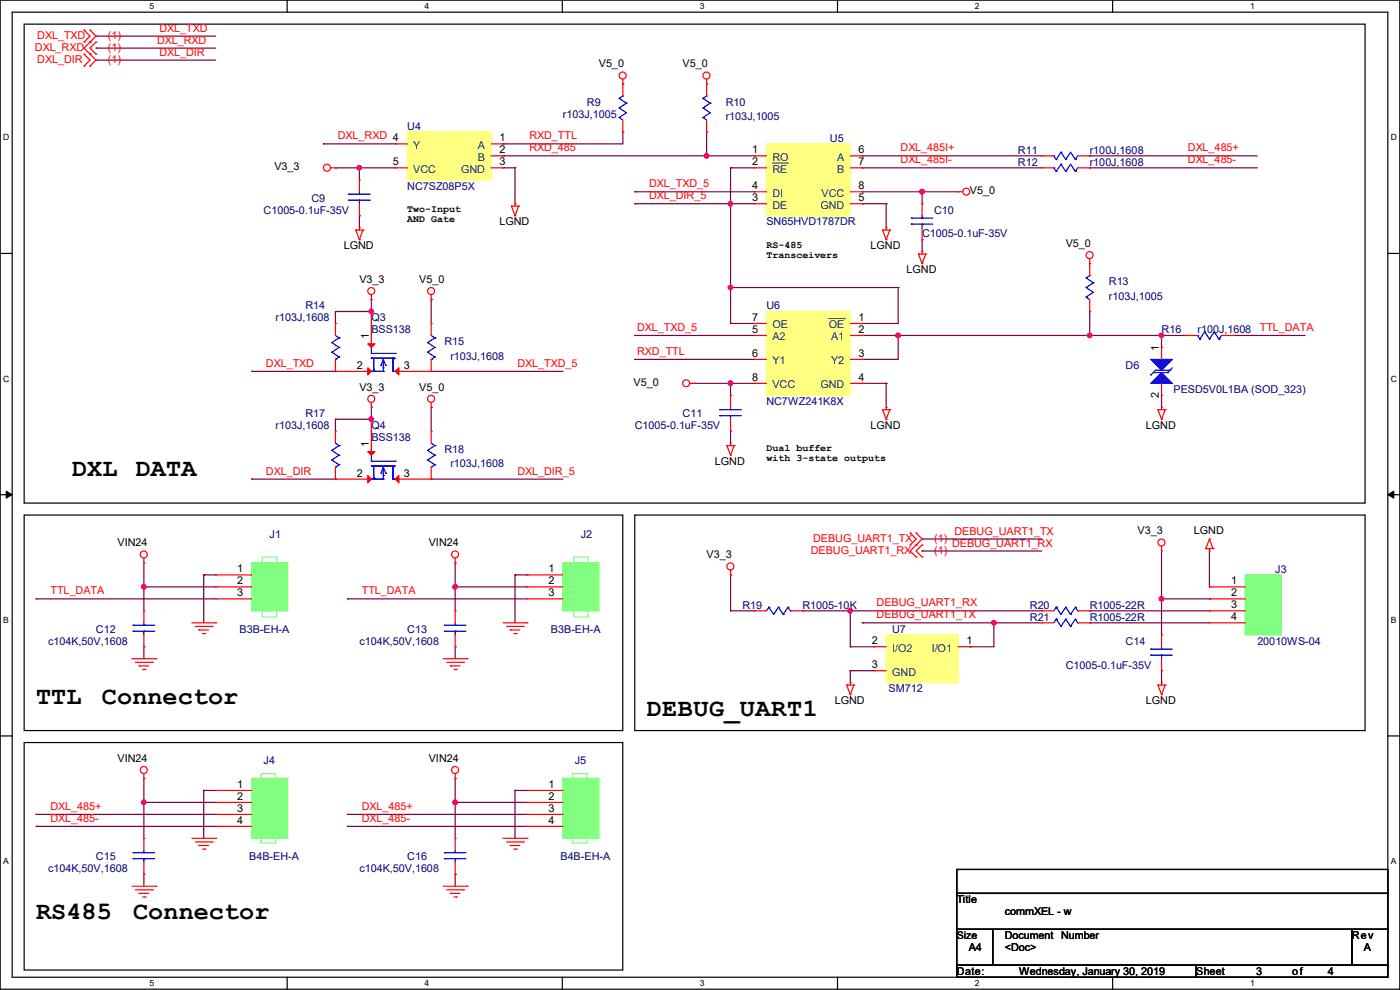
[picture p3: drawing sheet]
<svg xmlns="http://www.w3.org/2000/svg" width="297mm" height="210mm" viewBox="0 0 297 210" stroke-linecap="round" stroke-linejoin="round" font-family="sans-serif">
<path d="M0 0h297v209.8h-297zM2.6 2.6h291.8v204.7h-291.8z" fill="none" stroke="#000" stroke-width=".25"/>
<g fill="#fff">
<path d="M31.7 .3h1v2h-1z"/>
<path d="M31.7 207.6h1v1.9h-1z"/>
</g>
<path d="M60.9 0v2.6M60.9 207.3v2.5" fill="none" stroke="#000" stroke-width=".25"/>
<g fill="#fff">
<path d="M90.1 .3h1v2h-1z"/>
<path d="M90.1 207.6h1v1.9h-1z"/>
</g>
<path d="M119.3 0v2.6M119.3 207.3v2.5" fill="none" stroke="#000" stroke-width=".25"/>
<g fill="#fff">
<path d="M148.5 .3h.9v2h-.9z"/>
<path d="M148.5 207.6h.9v1.9h-.9z"/>
</g>
<path d="M177.7 0v2.6M177.7 207.3v2.5" fill="none" stroke="#000" stroke-width=".25"/>
<g fill="#fff">
<path d="M206.8 .3h1v2h-1z"/>
<path d="M206.8 207.6h1v1.9h-1z"/>
</g>
<path d="M236.1 0v2.6M236.1 207.3v2.5" fill="none" stroke="#000" stroke-width=".25"/>
<g fill="#fff">
<path d="M265.2 .3h1v2h-1z"/>
<path d="M265.2 207.6h1v1.9h-1z"/>
<path d="M.7 28.2h1.2v1.9h-1.2z"/>
<path d="M295.1 28.2h1.2v1.9h-1.2z"/>
<path d="M.7 79.3h1.2v2h-1.2z"/>
<path d="M295.1 79.3h1.2v2h-1.2z"/>
</g>
<path d="M0 53.8h2.6M294.4 53.8h2.6" fill="none" stroke="#000" stroke-width=".25"/>
<g fill="#fff">
<path d="M.7 130.5h1.2v2h-1.2z"/>
<path d="M295.1 130.5h1.1v2h-1.1z"/>
</g>
<path d="M0 104.9h2.6M294.4 104.9h2.6" fill="none" stroke="#000" stroke-width=".25"/>
<path d="M1.3 104.2l1.3 .7-1.3 .8zM294.4 104.9l1.3-.7v1.5z" fill="#000" stroke="#000" stroke-width=".21"/>
<g fill="#fff">
<path d="M.7 181.7h1.2v2h-1.2z"/>
<path d="M295.1 181.7h1.1v2h-1.1z"/>
</g>
<g fill="none" stroke="#000" stroke-width=".25">
<path d="M5.1 5.1h284.5v101.6h-284.5zM5.1 109.3h127v45.7h-127zM134.7 109.3h154.9v45.7h-154.9zM0 156.1h2.6M5.1 157.5h127v48.3h-127zM294.4 156.1h2.6M203 184.4h91.4v5.1h-91.4zM203 189.5h91.4v7.6h-91.4zM203 197.1h7.6v7.7h-7.6zM210.6 197.1h76.2v7.7h-76.2zM286.8 197.1h7.6v7.7h-7.6zM203 204.8h50.8v2.5h-50.8z"/>
<path d="M253.8 204.8h40.6v2.5h-40.6z"/>
</g>
<g fill="none" stroke="#800040" stroke-width=".25">
<path d="M20.4 7.7h.1M20.4 10.2h.1M20.4 12.7h.1M20.4 7.7h25.4M20.4 10.2h25.4M20.4 12.7h25.4M68.6 30.5h.1M68.6 30.5h15.3M71.2 35.6h.1M71.2 35.6h12.7M76.2 35.6h.1M76.2 35.6v2.5"/>
<path d="M106.7 30.5h.1M106.7 33.1h.1M106.7 35.6h.1M106.7 33.1h53.4M106.7 35.6h2.6M109.3 35.6h.1M109.3 35.6v7.6M132.1 28h.1M132.1 28v2.5h-25.4M149.9 28h.1M149.9 33.1h.1M149.9 28v5.1"/>
<path d="M155 35.6h.1M155 35.6h5.1M155 35.6v33M182.9 33.1h.1M182.9 35.6h.1M182.9 33.1h38.1M182.9 35.6h38.1M231.2 33.1h.1M231.2 35.6h.1M231.2 33.1h35.5M231.2 35.6h35.5M76.2 45.8h.1"/>
<path d="M76.2 45.8v2.5M134.7 40.7h.1M134.7 43.2h.1M134.7 40.7h25.4M134.7 43.2h25.4M155 43.2h.1M182.9 40.7h.1M182.9 43.2h.1M182.9 40.7h20.3M182.9 43.2h5.1M188 43.2h.1M188 43.2v5.1"/>
<path d="M195.6 40.7h.1M195.6 50.8h.1M195.6 40.7v2.5M195.6 50.8v2.6M53.4 78.8h.1M53.4 78.8h17.8M71.2 66.1h.1M71.2 66.1v2.5M71.2 66.1h7.6M78.8 63.5h.1M78.8 66.1h.1M78.8 63.5v2.6"/>
<path d="M91.5 63.5h.1M91.5 78.8h.1M91.5 63.5v5.1M91.5 78.8h27.9M134.7 71.2h.1M134.7 76.2h.1M134.7 71.2h25.4M134.7 76.2h25.4M155 61h.1M155 68.6h.1M155 61h35.5M155 68.6h5.1"/>
<path d="M182.9 68.6h.1M182.9 71.2h.1M182.9 76.2h.1M182.9 71.2h68.6M190.5 61h.1M190.5 71.2h.1M190.5 61v7.6h-7.6M190.5 71.2v5h-7.6M231.2 66.1h.1M231.2 66.1v5.1M246.4 71.2h.1M246.4 71.2v2.5"/>
<path d="M261.7 71.2h.1M261.7 71.2h15.2M71.2 88.9h.1M71.2 88.9v2.6M71.2 88.9h7.6M78.8 86.4h.1M78.8 88.9h.1M78.8 86.4v2.5M91.5 86.4h.1M91.5 86.4v5.1M147.4 81.3h.1M147.4 81.3h12.7"/>
<path d="M155 81.3h.1M155 91.5h.1M155 81.3v2.6M155 91.5v2.5M182.9 81.3h.1M182.9 81.3h5.1M188 81.3h.1M188 81.3v5.1M246.4 83.9h.1M246.4 83.9v2.5M30.5 119.4h.1M30.5 119.4v10.2"/>
<path d="M53.4 101.6h.1M53.4 101.6h17.8M91.5 101.6h.1M91.5 101.6h27.9M96.6 119.4h.1M96.6 119.4v10.2M195.6 116.9h.1M195.6 114.3h.1M195.6 116.9h25.4M195.6 114.3h25.4M246.4 116.9v17.8M256.6 116.9v7.6"/>
<path d="M7.7 127h.1M7.7 127h38.1M30.5 124.5h.1M30.5 137.2h.1M30.5 137.2v2.5M30.5 124.5h15.3M43.2 122h.1M43.2 122h2.6M43.2 122v10.1M73.7 127h.1M73.7 127h38.1M96.6 124.5h.1"/>
<path d="M96.6 137.2h.1M96.6 137.2v2.5M96.6 124.5h15.2M109.3 122h.1M109.3 122v10.1M109.3 122h2.5M155 129.6h.1M155 122h.1M155 122v7.6M155 129.6h5.1M170.2 129.6h.1M170.2 129.6h50.8"/>
<path d="M180.4 137.2h.1M180.4 129.6h.1M180.4 137.2h5.1M180.4 129.6v7.6M182.9 132.1h.1M182.9 132.1h38.1M205.8 137.2h.1M210.9 132.1h.1M210.9 132.1v5.1h-5.1M231.2 129.6h.1M231.2 132.1h.1M231.2 132.1h25.4"/>
<path d="M231.2 129.6h25.4M246.4 127h.1M246.4 134.7h.1M246.4 127h10.2M256.6 127h.1M256.6 124.5h.1M180.4 142.3h.1M180.4 142.3v2.5M180.4 142.3h5.1M246.4 142.3h.1M246.4 142.3v2.5M7.7 172.8h.1"/>
<path d="M7.7 175.3h.1M7.7 172.8h38.1M7.7 175.3h38.1M30.5 165.1h.1M30.5 170.2h.1M30.5 165.1v12.7M30.5 170.2h15.3M43.2 167.7h.1M43.2 167.7v10.1M43.2 167.7h2.6M73.7 172.8h.1M73.7 175.3h.1"/>
<path d="M73.7 172.8h38.1M73.7 175.3h38.1M96.6 165.1h.1M96.6 170.2h.1M96.6 165.1v12.7M96.6 170.2h15.2M109.3 167.7h.1M109.3 167.7v10.1M109.3 167.7h2.5M30.5 185.5h.1M30.5 185.5v2.5M96.6 185.5h.1"/>
<path d="M96.6 185.5v2.5"/>
</g>
<g fill="#f0f" stroke="#f0f" stroke-width=".25">
<circle cx="149.9" cy="33" r=".49"/>
<circle cx="76.2" cy="35.6" r=".49"/>
<circle cx="195.6" cy="40.7" r=".49"/>
<circle cx="155" cy="43.2" r=".49"/>
<circle cx="155" cy="61" r=".49"/>
<circle cx="231.2" cy="71.1" r=".49"/>
<circle cx="190.5" cy="71.1" r=".49"/>
<circle cx="246.4" cy="71.1" r=".49"/>
<circle cx="155" cy="81.3" r=".49"/>
<circle cx="96.5" cy="124.5" r=".49"/>
<circle cx="30.5" cy="124.5" r=".49"/>
<circle cx="96.5" cy="170.2" r=".49"/>
<circle cx="30.5" cy="170.2" r=".49"/>
<circle cx="180.4" cy="129.6" r=".49"/>
<circle cx="210.8" cy="132.1" r=".49"/>
<circle cx="246.4" cy="127" r=".49"/>
<circle cx="78.8" cy="88.9" r=".49"/>
<circle cx="78.8" cy="66.1" r=".49"/>
</g>
<g fill="none" stroke="#f00" stroke-width=".25">
<path d="M17.8 6.4h.1M17.8 8.9h.1M17.8 11.5h.1M17.8 14h.1M17.8 6.4l1.3 1.3-1.3 1.2M17.8 11.5l1.3 1.2-1.3 1.3M19.1 8.9h.1M19.1 6.4h.1M19.1 11.5h.1M19.1 14h.1M19.1 6.4l1.3 1.3-2.6 2.5 2.6 2.5-1.3 1.3M20.4 11.5h.1"/>
<path d="M20.4 8.9h.1M20.4 8.9l-1.3 1.3 1.3 1.3M132.1 17.8h.1M132.1 16.8v3.6M149.9 17.8h.1M149.9 16.8v3.6M70.1 35.6h1.1M71.2 35.6h.1M76.2 38.1h.1M76.2 38.1v2.6M83.9 30.5h.1M83.9 35.6h.1"/>
<path d="M83.9 35.6h2.5M83.9 30.5h2.5M104.2 35.6h2.5M104.2 30.5h2.5M104.2 33.1h2.5M106.7 35.6h.1M106.7 30.5h.1M106.7 33.1h.1M132.1 28h.1M132.1 25.4v2.6M149.9 28h.1M149.9 25.4v2.6"/>
<path d="M160.1 33.1h.1M160.1 35.6h.1M160.1 35.6h2.5M160.1 33.1h2.5M180.4 35.6h2.5M180.4 33.1h2.5M182.9 33.1h.1M182.9 35.6h.1M221 35.6h.1M221 33.1h.1M221 35.6h2.6M221 33.1h2.6"/>
<path d="M228.6 35.6h2.6M228.6 33.1h2.6M231.2 35.6h.1M231.2 33.1h.1M75.5 48.8h.1M75.5 48.8h1.5M75.5 48.8l.7 2M76.2 48.3h.1M76.2 50.8h.1M76.2 45.8h.1M76.2 43.2v2.6M76.2 48.3v.5"/>
<path d="M77 48.8h.1M77 48.8l-.8 2M108.5 43.7h.1M108.5 43.7h1.5M108.5 43.7l.8 2.1M109.3 43.2h.1M109.3 45.8h.1M109.3 43.2v.5M110 43.7h.1M110 43.7l-.7 2.1M160.1 43.2h.1M160.1 40.7h.1"/>
<path d="M160.1 40.7h2.5M160.1 43.2h2.5M180.4 40.7h2.5M180.4 43.2h2.5M182.9 43.2h.1M182.9 40.7h.1M187.2 48.8h.1M187.2 48.8h1.6M187.2 48.8l.8 2M188 48.3h.1M188 50.8h.1M188 48.3v.5"/>
<path d="M188.8 48.8h.1M188.8 48.8l-.8 2M194.9 53.9h.1M194.9 53.9h1.5M194.9 53.9l.7 2M195.6 53.4h.1M195.6 55.9h.1M195.6 43.2h.1M195.6 50.8h.1M195.6 43.2v2.6M195.6 48.3v2.5M195.6 53.4v.5"/>
<path d="M196.4 53.9h.1M196.4 53.9l-.8 2M203.2 40.7h.1M203.2 40.7h1.1M231.2 55.9h.1M231.2 54.9v3.6M71.2 78.8h.1M71.2 68.6h.1M71.2 68.6v2.6M71.2 76.2v2.6M71.2 78.8h7.6M78.8 63.5h.1"/>
<path d="M78.8 66.1h.1M78.8 62.5v1M78.8 66.1v7.6M83.9 78.8h7.6M91.5 63.5h.1M91.5 68.6h.1M91.5 78.8h.1M91.5 62.5v1M91.5 68.6v2.6M91.5 76.2v2.6M160.1 76.2h.1M160.1 68.6h.1"/>
<path d="M160.1 71.2h.1M160.1 76.2h2.5M160.1 68.6h2.5M160.1 71.2h2.5M180.4 76.2h2.5M180.4 68.6h2.5M180.4 71.2h2.5M182.9 76.2h.1M182.9 68.6h.1M182.9 71.2h.1M231.2 66.1h.1M231.2 63.5v2.6"/>
<path d="M246.4 73.7h.1M246.4 73.7v2.5M251.5 71.2h.1M251.5 71.2h2.5M259.1 71.2h2.6M261.7 71.2h.1M71.2 91.5h.1M71.2 91.5v2.5M71.2 99.1v2.5M78.8 86.4h.1M78.8 88.9h.1M78.8 85.4v1"/>
<path d="M78.8 88.9v7.7M91.5 86.4h.1M91.5 91.5h.1M91.5 85.4v1M91.5 91.5v2.5M91.5 99.1v2.5M146.3 81.3h1.1M147.4 81.3h.1M154.2 94.5h.1M154.2 94.5h1.5M154.2 94.5l.8 2.1M155 94h.1"/>
<path d="M155 96.6h.1M155 83.9h.1M155 91.5h.1M155 83.9v2.5M155 88.9v2.6M155 94v.5M155.7 94.5h.1M155.7 94.5l-.7 2.1M160.1 81.3h.1M160.1 81.3h2.5M180.4 81.3h2.5M182.9 81.3h.1"/>
<path d="M187.2 86.9h.1M187.2 86.9h1.6M187.2 86.9l.8 2M188 86.4h.1M188 88.9h.1M188 86.4v.5M188.8 86.9h.1M188.8 86.9l-.8 2M245.7 86.9h.1M245.7 86.9h1.5M245.7 86.9l.7 2M246.4 86.4h.1"/>
<path d="M246.4 88.9h.1M246.4 83.9h.1M246.4 81.3v2.6M246.4 86.4v.5M247.2 86.9h.1M247.2 86.9l-.8 2M30.5 119.4h.1M30.5 118.4v1M71.2 101.6h.1M71.2 101.6h7.6M83.9 101.6h7.6M91.5 101.6h.1"/>
<path d="M96.6 119.4h.1M96.6 118.4v1M193.1 113.1h.1M193.1 115.6h.1M193.1 113.1l1.3 1.2-1.3 1.3M194.4 118.2h.1M194.4 115.6h.1M194.4 113.1h.1M194.4 113.1l1.2 1.2-2.5 2.6 1.3 1.3M195.6 118.2h.1M195.6 115.6h.1M195.6 115.6l-1.2 1.3 1.2 1.3"/>
<path d="M246.4 116.9h.1M246.4 115.9v1M255.8 116.4h.1M255.8 116.4h1.5M256.6 116.9h.1M256.6 114.3h.1M256.6 116.4v.5M256.6 114.3l-.8 2.1M256.6 114.3l.7 2.1M257.3 116.4h.1M28 139.7h5.1M30.5 129.6h.1"/>
<path d="M30.5 137.2h.1M30.5 129.6v2.5M30.5 134.7v2.5M33.1 139.7h.1M40.7 132.1h5.1M41.4 132.9h3.6M42.2 133.6h.1M42.2 133.6h2M43 134.4h.5M43.5 134.4h.1M45 132.9h.1M45.8 132.1h.1"/>
<path d="M45.8 122h.1M45.8 124.5h.1M45.8 127h.1M45.8 122h7.6M45.8 124.5h7.6M45.8 127h7.6M94 139.7h5.1M96.6 129.6h.1M96.6 137.2h.1M96.6 129.6v2.5M96.6 134.7v2.5M99.1 139.7h.1"/>
<path d="M106.7 132.1h5.1M107.5 132.9h3.5M108.2 133.6h.1M108.2 133.6h2.1M109 134.4h.5M109.5 134.4h.1M111 132.9h.1M111.8 132.1h.1M111.8 122h.1M111.8 124.5h.1M111.8 127h.1M111.8 122h7.6"/>
<path d="M111.8 124.5h7.6M111.8 127h7.6M155 122h.1M155 120.9v1.1M160.1 129.6h.1M160.1 129.6h2.5M167.7 129.6h2.5M170.2 129.6h.1M185.5 137.2h.1M185.5 137.2h2.5M203.2 137.2h2.6M205.8 137.2h.1"/>
<path d="M221 129.6h.1M221 132.1h.1M221 132.1h2.6M221 129.6h2.6M228.6 132.1h2.6M228.6 129.6h2.6M231.2 129.6h.1M231.2 132.1h.1M246.4 134.7h.1M246.4 134.7v2.5M246.4 139.7v2.6M256.6 124.5h.1"/>
<path d="M256.6 127h.1M256.6 129.6h.1M256.6 132.1h.1M256.6 132.1h7.6M256.6 124.5h7.6M256.6 127h7.6M256.6 129.6h7.6M28.7 140.5h3.6M29.5 141.3h.1M29.5 141.3h2M30.3 142h.5M30.8 142h.1"/>
<path d="M32.3 140.5h.1M94.8 140.5h3.5M95.5 141.3h.1M95.5 141.3h2.1M96.3 142h.5M96.8 142h.1M98.3 140.5h.1M179.6 145.3h.1M179.6 145.3h1.5M179.6 145.3l.8 2.1M180.4 144.8h.1M180.4 147.4h.1"/>
<path d="M180.4 144.8v.5M181.1 145.3h.1M181.1 145.3l-.7 2.1M185.5 142.3h.1M185.5 142.3h2.5M245.7 145.3h.1M245.7 145.3h1.5M245.7 145.3l.7 2.1M246.4 144.8h.1M246.4 147.4h.1M246.4 142.3h.1M246.4 144.8v.5"/>
<path d="M247.2 145.3h.1M247.2 145.3l-.8 2.1M30.5 165.1h.1M30.5 177.8h.1M30.5 164.1v1M30.5 177.8v2.6M40.7 177.8h5.1M41.4 178.6h3.6M42.2 179.4h.1M42.2 179.4h2M45 178.6h.1M45.8 177.8h.1"/>
<path d="M45.8 167.7h.1M45.8 170.2h.1M45.8 172.8h.1M45.8 175.3h.1M45.8 167.7h7.6M45.8 170.2h7.6M45.8 172.8h7.6M45.8 175.3h7.6M96.6 165.1h.1M96.6 177.8h.1M96.6 164.1v1M96.6 177.8v2.6"/>
<path d="M106.7 177.8h5.1M107.5 178.6h3.5M108.2 179.4h.1M108.2 179.4h2.1M111 178.6h.1M111.8 177.8h.1M111.8 167.7h.1M111.8 170.2h.1M111.8 172.8h.1M111.8 175.3h.1M111.8 167.7h7.6M111.8 170.2h7.6"/>
<path d="M111.8 172.8h7.6M111.8 175.3h7.6M28 188h5.1M28.7 188.8h3.6M29.5 189.5h.1M29.5 189.5h2M30.3 190.3h.5M30.5 185.5h.1M30.5 182.9v2.6M30.8 190.3h.1M32.3 188.8h.1M33.1 188h.1"/>
<path d="M43 180.1h.5M43.5 180.1h.1M94 188h5.1M94.8 188.8h3.5M95.5 189.5h.1M95.5 189.5h2.1M96.3 190.3h.5M96.6 185.5h.1M96.6 182.9v2.6M96.8 190.3h.1M98.3 188.8h.1M99.1 188h.1"/>
<path d="M109 180.1h.5M109.5 180.1h.1"/>
<circle cx="132.1" cy="16" r=".74"/>
<circle cx="149.9" cy="16" r=".74"/>
<circle cx="69.4" cy="35.6" r=".74"/>
<circle cx="205" cy="40.7" r=".74"/>
<circle cx="231.2" cy="54.1" r=".74"/>
<circle cx="78.8" cy="61.7" r=".74"/>
<circle cx="91.5" cy="61.7" r=".74"/>
<circle cx="78.8" cy="84.6" r=".74"/>
<circle cx="91.5" cy="84.6" r=".74"/>
<circle cx="145.6" cy="81.3" r=".74"/>
<circle cx="30.5" cy="117.6" r=".74"/>
<circle cx="96.5" cy="117.6" r=".74"/>
<circle cx="246.4" cy="115.1" r=".74"/>
<circle cx="155" cy="120.2" r=".74"/>
<circle cx="30.5" cy="163.3" r=".74"/>
<circle cx="96.5" cy="163.3" r=".74"/>
</g>
<g fill="none" stroke="#00f" stroke-width=".25">
<path d="M131.4 24.9h.1M131.4 22.9h.1M131.4 20.9h.1M131.4 24.9l.7 .5M131.4 22.9l1.5 1-1.5 1M131.4 20.9l1.5 1M132.1 20.4h.1M132.1 20.4l-.7 .5M132.9 21.9h.1M132.9 21.9l-1.5 1M149.1 24.9h.1M149.1 22.9h.1"/>
<path d="M149.1 20.9h.1M149.1 24.9l.8 .5M149.1 22.9l1.6 1-1.6 1M149.1 20.9l1.6 1M149.9 20.4h.1M149.9 20.4l-.8 .5M150.7 21.9h.1M150.7 21.9l-1.6 1M223.6 35.6h.1M223.6 33.1h.1M223.6 35.6l.5 .8M223.6 33.1l.5 .7"/>
<path d="M224.1 36.4h.1M224.1 33.8h.1M225.1 34.8h.1M225.1 32.3h.1M225.1 34.8l1 1.6M225.1 34.8l-1 1.6M225.1 32.3l1 1.5M225.1 32.3l-1 1.5M226.1 36.4h.1M226.1 33.8h.1M226.1 36.4l1-1.6 1 1.6M226.1 33.8l1-1.5 1 1.5"/>
<path d="M228.1 36.4h.1M228.1 33.8h.1M228.6 35.6l-.5 .8M228.6 33.1l-.5 .7M74 42.5h.1M74 41.2h.1M74 42.5h4.5M74 41.2h4.5M76.2 41.2h.1M76.2 42.5h.1M76.2 40.7v.5M76.2 42.5v.7"/>
<path d="M193.3 47.5h.1M193.3 46.3h.1M193.3 47.5h4.6M193.3 46.3h4.6M195.6 46.3h.1M195.6 47.5h.1M195.6 45.8v.5M195.6 47.5v.8M230.4 59h.1M230.4 59l1.5 1M231.2 58.5h.1M231.2 58.5l-.8 .5"/>
<path d="M231.9 60h.1M231.9 60l-1.5 1M70.4 74.7h.1M70.4 74.7l1.5 1M71.2 76.2h.1M71.2 71.2l.7 .5M71.9 71.7h.1M71.9 73.7h.1M71.9 75.7h.1M71.9 71.7l-1.5 1 1.5 1M71.9 73.7l-1.5 1M71.9 75.7l-.7 .5"/>
<path d="M78.8 76h.1M78.8 78.8h.1M78.8 75h.1M78.8 73.7v1.3M78.8 76h5.1M78.8 78.8h2.5M78.8 75h5.1M79.3 78.5h.1M79.3 78.8h.1M79.3 76v2.8M80.8 77.5h.1M80.8 77.5l.5-1.3 .5 1.3"/>
<path d="M81.3 78.8h.1M81.3 78h.1M81.3 76v2.8M81.8 77.5h.1M83.4 78.8h.1M83.4 76.2h.1M83.4 76h.1M83.4 76v2.8M83.4 78.8h.5M83.9 75h.1M90.7 74.7h.1M90.7 74.7l1.5 1"/>
<path d="M91.5 76.2h.1M91.5 71.2l.7 .5M92.2 71.7h.1M92.2 73.7h.1M92.2 75.7h.1M92.2 71.7l-1.5 1 1.5 1M92.2 73.7l-1.5 1M92.2 75.7l-.7 .5M230.4 63h.1M230.4 61h.1M230.4 63l.8 .5M230.4 61l1.5 1-1.5 1"/>
<path d="M244.1 79.5h.1M244.6 79h3.1M247.7 79h.1M248.2 78.5h.1M248.2 78.5h-3l-1.1 1M248.7 78l-1 1M254 71.2h.1M254 71.2l.6 .7M254.6 71.9h.1M255.6 70.4h.1M255.6 70.4l1 1.5M255.6 70.4l-1 1.5"/>
<path d="M256.6 71.9h.1M256.6 71.9l1-1.5 1 1.5M258.6 71.9h.1M259.1 71.2l-.5 .7M70.4 97.6h.1M70.4 97.6l1.5 1M71.2 99.1h.1M71.2 94l.7 .5M71.9 94.5h.1M71.9 96.6h.1M71.9 98.6h.1M71.9 94.5l-1.5 1 1.5 1.1"/>
<path d="M71.9 96.6l-1.5 1M71.9 98.6l-.7 .5M78.8 98.8h.1M78.8 97.8h.1M78.8 98.8h5.1M78.8 96.6v1.2M78.8 97.8h5.1M79.3 98.8v2.8M81.3 98.8v2.8M83.4 99.1h.1M83.4 98.8h.1M83.4 98.8v2.8"/>
<path d="M83.9 97.8h.1M90.7 97.6h.1M90.7 97.6l1.5 1M91.5 99.1h.1M91.5 94l.7 .5M92.2 94.5h.1M92.2 96.6h.1M92.2 98.6h.1M92.2 94.5l-1.5 1 1.5 1.1M92.2 96.6l-1.5 1M92.2 98.6l-.7 .5M152.7 88.2h.1"/>
<path d="M152.7 86.9h.1M152.7 88.2h4.6M152.7 86.9h4.6M155 86.9h.1M155 88.2h.1M155 86.4v.5M155 88.2v.7M78.8 101.6h.1M78.8 101.6h2.5M79.3 101.4h.1M79.3 101.6h.1M80.8 100.4h.1"/>
<path d="M80.8 100.4l.5-1.3 .5 1.3M81.3 101.6h.1M81.3 100.9h.1M81.8 100.4h.1M83.4 101.6h.1M83.4 101.6h.5M28.2 133.9h.1M28.2 132.6h.1M28.2 133.9h4.6M28.2 132.6h4.6M30.5 132.6h.1M30.5 133.9h.1"/>
<path d="M30.5 132.1v.5M30.5 133.9v.8M94.3 133.9h.1M94.3 132.6h.1M94.3 133.9h4.5M94.3 132.6h4.5M96.6 132.6h.1M96.6 133.9h.1M96.6 132.1v.5M96.6 133.9v.8M163.1 128.8h.1M163.1 128.8l-.5 .8"/>
<path d="M163.1 128.8l1 1.5 1-1.5M165.1 128.8h.1M165.1 128.8l1.1 1.5M166.2 130.3h.1M167.2 128.8h.1M167.2 128.8l-1 1.5M167.2 128.8l.5 .8M167.7 129.6h.1M224.1 128.8h.1M224.1 131.4h.1M224.1 128.8l-.5 .8M224.1 128.8l1 1.5 1-1.5"/>
<path d="M224.1 131.4l-.5 .7M224.1 131.4l1 1.5 1-1.5M226.1 128.8h.1M226.1 131.4h.1M226.1 128.8l1 1.5M226.1 131.4l1 1.5M227.1 130.3h.1M227.1 132.9h.1M228.1 128.8h.1M228.1 131.4h.1M228.1 128.8l-1 1.5M228.1 128.8l.5 .8"/>
<path d="M228.1 131.4l-1 1.5M228.1 131.4l.5 .7M228.6 129.6h.1M228.6 132.1h.1M244.1 139h.1M244.1 137.7h.1M244.1 139h4.6M244.1 137.7h4.6M246.4 137.7h.1M246.4 139h.1M246.4 137.2v.5M246.4 139v.7"/>
<path d="M28.2 182.2h.1M28.2 180.9h.1M28.2 182.2h4.6M28.2 180.9h4.6M30.5 180.9h.1M30.5 182.2h.1M30.5 180.4v.5M30.5 182.2v.7M94.3 182.2h.1M94.3 180.9h.1M94.3 182.2h4.5M94.3 180.9h4.5"/>
<path d="M96.6 180.9h.1M96.6 182.2h.1M96.6 180.4v.5M96.6 182.2v.7"/>
</g>
<path d="M86.4 28h17.8v10.1h-17.8zM162.6 30.5h17.8v15.3h-17.8zM162.6 66.1h17.8v17.8h-17.8zM188 134.7h15.2v10.1h-15.2z" fill="none" stroke="#ffff80" stroke-width=".25"/>
<g fill="#ffff80" stroke="#ffff80" stroke-width=".25">
<path d="M86.4 28h17.8v10.1h-17.8z" fill-rule="evenodd"/>
<path d="M162.6 66.1h17.8v17.8h-17.8z" fill-rule="evenodd"/>
<path d="M162.6 30.5h17.8v15.3h-17.8z" fill-rule="evenodd"/>
<path d="M188 134.7h15.2v10.1h-15.2z" fill-rule="evenodd"/>
</g>
<g fill="#f00" stroke="#f00" stroke-width=".25">
<path d="M78 95.8h1.5l-.7 .8z"/>
<path d="M83.9 101.6l.7-.7v1.5z"/>
<path d="M78 100.9l.8 .7-.8 .8z"/>
<path d="M78 72.9h1.5l-.7 .8z"/>
<path d="M83.9 78.8l.7-.8v1.5z"/>
<path d="M78 78l.8 .8-.8 .7z"/>
</g>
<g fill="none" stroke="#80ff80" stroke-width=".25">
<path d="M53.4 119.4h7.6v10.2h-7.6zM55.9 119.4h-.2v-1.2h3v1.2M119.4 119.4h7.6v10.2h-7.6zM122 119.4h-.3v-1.2h3.1v1.2M55.7 129.6v1.3h3v-1.3h-.2M121.7 129.6v1.3h3.1v-1.3h-.3M264.2 122h7.6v12.7h-7.6zM53.4 165.1h7.6v12.7h-7.6zM55.4 177.8v1.1h3.1v-1.1M55.4 165.1v-1h3.1v1M119.4 165.1h7.6v12.7h-7.6zM121.5 177.8v1.1h3v-1.1"/>
<path d="M121.5 165.1v-1h3v1"/>
</g>
<g fill="#80ff80" stroke="#80ff80" stroke-width=".25">
<path d="M119.4 119.4h7.6v10.2h-7.6z" fill-rule="evenodd"/>
<path d="M53.4 165.1h7.6v12.7h-7.6z" fill-rule="evenodd"/>
<path d="M119.4 165.1h7.6v12.7h-7.6z" fill-rule="evenodd"/>
<path d="M53.4 119.4h7.6v10.2h-7.6z" fill-rule="evenodd"/>
<path d="M264.2 122h7.6v12.7h-7.6z" fill-rule="evenodd"/>
</g>
<path d="M163.9 34.6h3.1M167 34.6h.1M175.8 67.6h3.3M179.1 67.6h.1" fill="none" stroke="#004080" stroke-width=".21"/>
<g fill="#00f" stroke="#00f" stroke-width=".25">
<path d="M244.1 81.3l2.3-2.3 2.3 2.3z" fill-rule="evenodd"/>
<path d="M244.1 76.2h4.6l-2.3 2.3z" fill-rule="evenodd"/>
</g>
<g font-size="5.3">
<text x="15.3" y="101">DXL</text>
<text x="28.8" y="101">DATA</text>
<text x="7.7" y="149.3">TTL</text>
<text x="21.6" y="149.3">Connector</text>
<text x="137.2" y="151.8">DEBUG_UART1</text>
<text x="7.7" y="195">RS485</text>
<text x="28.3" y="195">Connector</text>
</g>
<g font-size="2.3" fill="#f00">
<text x="7.4" y="10.8">DXL_RXD</text>
<text x="7.9" y="8.2">DXL_TXD</text>
<text x="22.9" y="10.8">(1)</text>
<text x="22.9" y="8.2">(1)</text>
<text x="33.3" y="9.3">DXL_RXD</text>
<text x="33.8" y="6.7">DXL_TXD</text>
<text x="33.8" y="11.8">DXL_DIR</text>
<text x="7.9" y="13.3">DXL_DIR</text>
<text x="22.9" y="13.3">(1)</text>
<text x="71.7" y="29.6">DXL_RXD 4</text>
<text x="112.3" y="29.6">RXD_TTL</text>
<text x="112.3" y="32.1">RXD_485</text>
<text x="191.1" y="32.1">DXL_485I+</text>
<text x="191.1" y="34.7">DXL_485I-</text>
<text x="252" y="32.1">DXL_485+</text>
<text x="252" y="34.7">DXL_485-</text>
<text x="137.7" y="39.8">DXL_TXD_5</text>
<text x="137.7" y="42.3">DXL_DIR_5</text>
<text x="135.2" y="70.2">DXL_TXD_5</text>
<text x="267.3" y="70.2">TTL_DATA</text>
<text x="56.4" y="77.9">DXL_TXD</text>
<text x="109.8" y="77.9">DXL_TXD_5</text>
<text x="135.2" y="75.3">RXD_TTL</text>
<text x="56.4" y="100.7">DXL_DIR</text>
<text x="109.8" y="100.7">DXL_DIR_5</text>
<text x="202.5" y="113.4">DEBUG_UART1_TX</text>
<text x="172" y="117.4">DEBUG_UART1_RX</text>
<text x="172.5" y="114.9">DEBUG_UART1_TX</text>
<text x="198.2" y="117.4">(1)</text>
<text x="198.2" y="114.9">(1)</text>
<text x="202" y="115.9">DEBUG_UART1_RX</text>
<text x="10.7" y="126.1">TTL_DATA</text>
<text x="76.8" y="126.1">TTL_DATA</text>
<text x="186" y="128.7">DEBUG_UART1_RX</text>
<text x="186" y="131.2">DEBUG_UART1_TX</text>
<text x="10.7" y="171.8">DXL_485+</text>
<text x="76.8" y="171.8">DXL_485+</text>
<text x="10.7" y="174.4">DXL_485-</text>
<text x="76.8" y="174.4">DXL_485-</text>
</g>
<g font-size="2.3">
<text x="127" y="14.3">V5_0</text>
<text x="144.8" y="14.3">V5_0</text>
<text x="106" y="30">1</text>
<text x="83.4" y="35.1">5</text>
<text x="106" y="35.1">3</text>
<text x="106" y="32.5">2</text>
<text x="159.6" y="32.5">1</text>
<text x="159.6" y="35.1">2</text>
<text x="182.2" y="32.5">6</text>
<text x="182.2" y="35.1">7</text>
<text x="58.2" y="36.2">V3_3</text>
<text x="159.6" y="40.1">4</text>
<text x="182.2" y="40.1">8</text>
<text x="205.8" y="41.2">V5_0</text>
<text x="106" y="47.8">LGND</text>
<text x="159.6" y="42.7">3</text>
<text x="182.2" y="42.7">5</text>
<text x="72.9" y="52.9">LGND</text>
<text x="184.7" y="52.9">LGND</text>
<text x="226.1" y="52.4">V5_0</text>
<text x="192.3" y="58">LGND</text>
<text x="76.2" y="60">V3_3</text>
<text x="88.9" y="60">V5_0</text>
<text x="78.2" y="71.9" transform="rotate(-90 78.2 71.9)">1</text>
<text x="159.6" y="68.1">7</text>
<text x="159.6" y="70.6">5</text>
<text x="182.2" y="68.1">1</text>
<text x="182.2" y="70.6">2</text>
<text x="159.6" y="75.7">6</text>
<text x="182.2" y="75.7">3</text>
<text x="245.9" y="74.5" transform="rotate(-90 245.9 74.5)">1</text>
<text x="75.7" y="78.2">2</text>
<text x="76.2" y="82.9">V3_3</text>
<text x="85.6" y="78.2">3</text>
<text x="88.9" y="82.9">V5_0</text>
<text x="134.4" y="81.9">V5_0</text>
<text x="159.6" y="80.8">8</text>
<text x="182.2" y="80.8">4</text>
<text x="245.9" y="84.4" transform="rotate(-90 245.9 84.4)">2</text>
<text x="78.2" y="94.8" transform="rotate(-90 78.2 94.8)">1</text>
<text x="184.7" y="91">LGND</text>
<text x="243.1" y="91">LGND</text>
<text x="75.7" y="101.1">2</text>
<text x="85.6" y="101.1">3</text>
<text x="151.7" y="98.6">LGND</text>
<text x="241.3" y="113.4">V3_3</text>
<text x="253.3" y="113.4">LGND</text>
<text x="24.9" y="115.9">VIN24</text>
<text x="91" y="115.9">VIN24</text>
<text x="149.9" y="118.4">V3_3</text>
<text x="50.3" y="121.4">1</text>
<text x="50.3" y="124">2</text>
<text x="116.4" y="121.4">1</text>
<text x="116.4" y="124">2</text>
<text x="261.2" y="124">1</text>
<text x="50.3" y="126.5">3</text>
<text x="116.4" y="126.5">3</text>
<text x="261.2" y="126.5">2</text>
<text x="261.2" y="129">3</text>
<text x="261.2" y="131.6">4</text>
<text x="185" y="136.7">2</text>
<text x="205" y="136.7">1</text>
<text x="185" y="141.7">3</text>
<text x="177.1" y="149.4">LGND</text>
<text x="243.1" y="149.4">LGND</text>
<text x="24.9" y="161.6">VIN24</text>
<text x="91" y="161.6">VIN24</text>
<text x="50.3" y="167.1">1</text>
<text x="116.4" y="167.1">1</text>
<text x="50.3" y="169.7">2</text>
<text x="50.3" y="172.2">3</text>
<text x="116.4" y="169.7">2</text>
<text x="116.4" y="172.2">3</text>
<text x="50.3" y="174.8">4</text>
<text x="116.4" y="174.8">4</text>
<text x="203" y="191.6">Title</text>
<text x="213.2" y="194.1">commXEL - w</text>
<text x="205.5" y="201.8">A4</text>
<text x="213.1" y="199.2">Document</text>
<text x="213.2" y="201.8">&lt;Doc&gt;</text>
<text x="225.1" y="199.2">Number</text>
<text x="286.8" y="199.2">Rev</text>
<text x="289.4" y="201.8">A</text>
<text x="203" y="206.8">Date:</text>
<text x="216.2" y="206.8">Wednesday, January 30, 2019</text>
<text x="253.8" y="206.8">Sheet</text>
<text x="266.5" y="206.8">3</text>
<text x="274.1" y="206.8">of</text>
<text x="281.7" y="206.8">4</text>
</g>
<g font-size="2.3" fill="#000080">
<text x="124.5" y="22.4">R9</text>
<text x="154" y="22.4">R10</text>
<text x="86.4" y="27.5">U4</text>
<text x="119.4" y="25">r103J,1005</text>
<text x="154" y="25.5">r103J,1005</text>
<text x="176.1" y="30.1">U5</text>
<text x="215.9" y="35.1">R12</text>
<text x="215.9" y="32.6">R11</text>
<text x="231.2" y="35.1">r100J,1608</text>
<text x="231.2" y="32.6">r100J,1608</text>
<text x="86.4" y="40.2">NC7SZ08P5X</text>
<text x="55.9" y="45.3">C1005-0.1uF-35V</text>
<text x="66.1" y="42.8">C9</text>
<text x="162.6" y="47.8">SN65HVD1787DR</text>
<text x="198.2" y="45.3">C10</text>
<text x="195.6" y="50.4">C1005-0.1uF-35V</text>
<text x="64.8" y="65.6">R14</text>
<text x="162.6" y="65.6">U6</text>
<text x="235.2" y="60.5">R13</text>
<text x="235.2" y="63.6">r103J,1005</text>
<text x="58.5" y="68.2">r103J,1608</text>
<text x="78.8" y="68.2">Q3</text>
<text x="78.8" y="70.7">BSS138</text>
<text x="246.4" y="70.7">R16</text>
<text x="254" y="70.7">r100J,1608</text>
<text x="94.3" y="73.2">R15</text>
<text x="95.5" y="76.3">r103J,1608</text>
<text x="238.8" y="78.3">D6</text>
<text x="249" y="83.4">PESD5V0L1BA (SOD_323)</text>
<text x="64.8" y="88.5">R17</text>
<text x="144.8" y="88.5">C11</text>
<text x="162.6" y="85.9">NC7WZ241K8X</text>
<text x="58.5" y="91">r103J,1608</text>
<text x="78.8" y="91">Q4</text>
<text x="78.8" y="93.6">BSS138</text>
<text x="134.7" y="91">C1005-0.1uF-35V</text>
<text x="94.3" y="96.1">R18</text>
<text x="95.5" y="99.1">r103J,1608</text>
<text x="57.2" y="114.1">J1</text>
<text x="123.2" y="114.1">J2</text>
<text x="270.6" y="121.5">J3</text>
<text x="157.5" y="129.1">R19</text>
<text x="170.2" y="129.1">R1005-10K</text>
<text x="218.5" y="129.1">R20</text>
<text x="218.5" y="131.7">R21</text>
<text x="231.2" y="129.1">R1005-22R</text>
<text x="231.2" y="131.7">R1005-22R</text>
<text x="10.2" y="136.7">c104K,50V,1608</text>
<text x="20.4" y="134.2">C12</text>
<text x="50.8" y="134.2">B3B-EH-A</text>
<text x="76.2" y="136.7">c104K,50V,1608</text>
<text x="86.4" y="134.2">C13</text>
<text x="116.9" y="134.2">B3B-EH-A</text>
<text x="189.3" y="134.2">U7</text>
<text x="238.8" y="136.7">C14</text>
<text x="266.7" y="136.7">20010WS-04</text>
<text x="226.1" y="141.8">C1005-0.1uF-35V</text>
<text x="188.5" y="146.9">SM712</text>
<text x="55.9" y="162.1">J4</text>
<text x="122" y="162.1">J5</text>
<text x="10.2" y="185">c104K,50V,1608</text>
<text x="20.4" y="182.5">C15</text>
<text x="52.9" y="182.5">B4B-EH-A</text>
<text x="76.2" y="185">c104K,50V,1608</text>
<text x="86.4" y="182.5">C16</text>
<text x="118.9" y="182.5">B4B-EH-A</text>
</g>
<g font-size="2.3" fill="#004080">
<text x="87.7" y="31.6">Y</text>
<text x="101.4" y="31.6">A</text>
<text x="101.4" y="34.1">B</text>
<text x="163.9" y="34.1">RO</text>
<text x="177.6" y="34.1">A</text>
<text x="87.7" y="36.7">VCC</text>
<text x="97.8" y="36.7">GND</text>
<text x="163.9" y="36.7">RE</text>
<text x="163.9" y="41.7">DI</text>
<text x="174.3" y="41.7">VCC</text>
<text x="177.6" y="36.7">B</text>
<text x="163.9" y="44.3">DE</text>
<text x="174" y="44.3">GND</text>
<text x="163.9" y="69.7">OE</text>
<text x="175.8" y="69.7">OE</text>
<text x="163.9" y="77.3">Y1</text>
<text x="163.9" y="72.2">A2</text>
<text x="176.3" y="72.2">A1</text>
<text x="176.4" y="77.3">Y2</text>
<text x="163.9" y="82.4">VCC</text>
<text x="174" y="82.4">GND</text>
<text x="189.3" y="138.3">I/O2</text>
<text x="189.3" y="143.3">GND</text>
<text x="197.7" y="138.3">I/O1</text>
</g>
<text font-size="2.2" x="203" y="199.2">Size</text>
<g font-size="2.1">
<text x="86.4" y="45">Two-Input</text>
<text x="86.4" y="47.1">AND Gate</text>
<text x="162.6" y="52.6">RS-485</text>
<text x="162.6" y="54.7">Transceivers</text>
<text x="162.6" y="95.8">Dual buffer</text>
<text x="162.6" y="97.9">with 3-state outputs</text>
</g>
<g font-size="1.8">
<text x="31.7" y="1.9">5</text>
<text x="90.1" y="1.9">4</text>
<text x="148.5" y="1.9">3</text>
<text x="206.8" y="1.9">2</text>
<text x="265.2" y="1.9">1</text>
<text x=".7" y="29.8">D</text>
<text x="295.1" y="29.8">D</text>
<text x=".7" y="80.9">C</text>
<text x="295.1" y="80.9">C</text>
<text x=".7" y="132.1">B</text>
<text x="295.1" y="132.1">B</text>
<text x=".7" y="183.3">A</text>
<text x="295.1" y="183.3">A</text>
<text x="31.7" y="209.2">5</text>
<text x="90.1" y="209.2">4</text>
<text x="148.5" y="209.2">3</text>
<text x="206.8" y="209.2">2</text>
<text x="265.2" y="209.2">1</text>
</g>
</svg>
